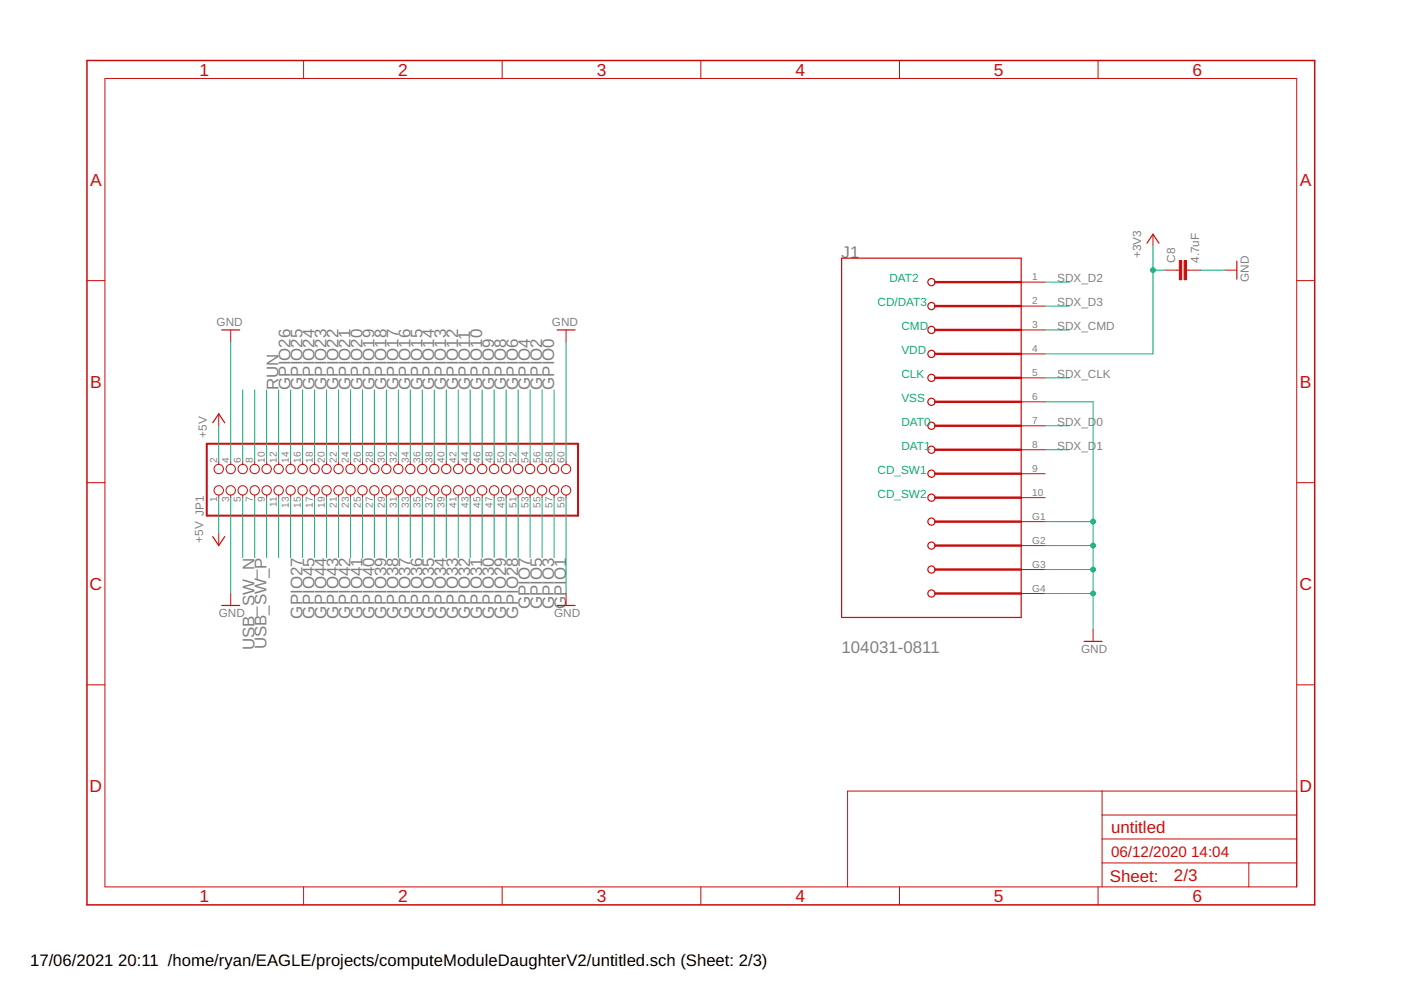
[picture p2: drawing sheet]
<svg xmlns="http://www.w3.org/2000/svg" width="297mm" height="210mm" viewBox="0 0 297 210" stroke-linecap="round" stroke-linejoin="round" font-family="sans-serif">
<g fill="none" stroke="#c90d0c" stroke-width=".21">
<path d="M22.2 16.6h252.7v171.4h-252.7zM64.4 12.8v3.8M106.5 12.8v3.8M148.6 12.8v3.8M190.7 12.8v3.8M232.8 12.8v3.8M18.4 59.5h3.8M216.5 59.8h.1M216.5 59.8h5.1M244.5 49.7v2.5M247 57.3h3M251.6 57.3h3"/>
<path d="M259.7 57.3h2.5M274.9 59.5h3.8M48.9 70v2.5M120 70v2.5M216.5 70h.1M216.5 75v.1M216.5 70h5.1M216.5 75h5.1M221.6 64.9h-5.1M46.4 87.7v2.6M46.4 97.9v.6M48.9 97.9v.6"/>
<path d="M51.5 97.9v.6M54 97.9v.6M56.5 97.9v.6M59.1 97.9v.6M61.6 97.9v.6M64.2 97.9v.6M66.7 97.9v.6M69.2 97.9v.6M71.8 97.9v.6M74.3 97.9v.6M76.9 97.9v.6M79.4 97.9v.6"/>
<path d="M81.9 97.9v.6M84.5 97.9v.6M87 97.9v.6M89.5 97.9v.6M92.1 97.9v.6M94.6 97.9v.6M97.2 97.9v.6M99.7 97.9v.6M102.2 97.9v.6M104.8 97.9v.6M107.3 97.9v.6M109.9 97.9v.6"/>
<path d="M112.4 97.9v.6M114.9 97.9v.6M117.5 97.9v.6M120 97.9v.6M216.5 95.4h.1M216.5 95.4h5.1M221.6 80.1h-5.1M221.6 85.2h-5.1M221.6 90.3h-5.1M18.4 102.3h3.8M46.4 105v.5M46.4 113.1v2.6"/>
<path d="M48.9 105v.5M51.5 105v.5M54 105v.5M56.5 105v.5M59.1 105v.5M61.6 105v.5M64.2 105v.5M66.7 105v.5M69.2 105v.5M71.8 105v.5M74.3 105v.5M76.9 105v.5"/>
<path d="M79.4 105v.5M81.9 105v.5M84.5 105v.5M87 105v.5M89.5 105v.5M92.1 105v.5M94.6 105v.5M97.2 105v.5M99.7 105v.5M102.2 105v.5M104.8 105v.5M107.3 105v.5"/>
<path d="M109.9 105v.5M112.4 105v.5M114.9 105v.5M117.5 105v.5M120 105v.5M216.5 100.4v.1M216.5 105.5h.1M216.5 110.6h.1M216.5 100.4h5.1M216.5 105.5h5.1M216.5 110.6h5.1M221.6 115.7h-5.1"/>
<path d="M274.9 102.3h3.8M48.9 125.8v2.6M120 125.8v2.6M216.5 125.8v.1M216.5 125.8h5.1M221.6 120.8h-5.1M231.8 133.5v2.5M18.4 145.2h3.8M274.9 145.2h3.8M233.7 167.7v20.3M233.7 177.9h41.2M233.7 172.8h41.2"/>
<path d="M274.9 167.7h-95.2v20.3M64.4 188v3.9M106.5 188v3.9M148.6 188v3.9M190.7 188v3.9M232.8 188v3.9M233.7 183h41.2M264.8 183v5"/>
<circle cx="46.4" cy="99.4" r=".99"/>
<circle cx="48.9" cy="99.4" r=".99"/>
<circle cx="51.5" cy="99.4" r=".99"/>
<circle cx="54" cy="99.4" r=".99"/>
<circle cx="56.5" cy="99.4" r=".99"/>
<circle cx="59.1" cy="99.4" r=".99"/>
<circle cx="61.6" cy="99.4" r=".99"/>
<circle cx="64.2" cy="99.4" r=".99"/>
<circle cx="66.7" cy="99.4" r=".99"/>
<circle cx="69.2" cy="99.4" r=".99"/>
<circle cx="71.8" cy="99.4" r=".99"/>
<circle cx="74.3" cy="99.4" r=".99"/>
<circle cx="76.9" cy="99.4" r=".99"/>
<circle cx="79.4" cy="99.4" r=".99"/>
<circle cx="81.9" cy="99.4" r=".99"/>
<circle cx="84.5" cy="99.4" r=".99"/>
<circle cx="87" cy="99.4" r=".99"/>
<circle cx="89.5" cy="99.4" r=".99"/>
<circle cx="92.1" cy="99.4" r=".99"/>
<circle cx="94.6" cy="99.4" r=".99"/>
<circle cx="97.2" cy="99.4" r=".99"/>
<circle cx="99.7" cy="99.4" r=".99"/>
<circle cx="102.2" cy="99.4" r=".99"/>
<circle cx="104.8" cy="99.4" r=".99"/>
<circle cx="107.3" cy="99.4" r=".99"/>
<circle cx="109.9" cy="99.4" r=".99"/>
<circle cx="112.4" cy="99.4" r=".99"/>
<circle cx="114.9" cy="99.4" r=".99"/>
<circle cx="117.5" cy="99.4" r=".99"/>
<circle cx="120" cy="99.4" r=".99"/>
<circle cx="46.4" cy="104" r=".99"/>
<circle cx="48.9" cy="104" r=".99"/>
<circle cx="51.5" cy="104" r=".99"/>
<circle cx="54" cy="104" r=".99"/>
<circle cx="56.5" cy="104" r=".99"/>
<circle cx="59.1" cy="104" r=".99"/>
<circle cx="61.6" cy="104" r=".99"/>
<circle cx="64.2" cy="104" r=".99"/>
<circle cx="66.7" cy="104" r=".99"/>
<circle cx="69.2" cy="104" r=".99"/>
<circle cx="71.8" cy="104" r=".99"/>
<circle cx="74.3" cy="104" r=".99"/>
<circle cx="76.9" cy="104" r=".99"/>
<circle cx="79.4" cy="104" r=".99"/>
<circle cx="81.9" cy="104" r=".99"/>
<circle cx="84.5" cy="104" r=".99"/>
<circle cx="87" cy="104" r=".99"/>
<circle cx="89.5" cy="104" r=".99"/>
<circle cx="92.1" cy="104" r=".99"/>
<circle cx="94.6" cy="104" r=".99"/>
<circle cx="97.2" cy="104" r=".99"/>
<circle cx="99.7" cy="104" r=".99"/>
<circle cx="102.2" cy="104" r=".99"/>
<circle cx="104.8" cy="104" r=".99"/>
<circle cx="107.3" cy="104" r=".99"/>
<circle cx="109.9" cy="104" r=".99"/>
<circle cx="112.4" cy="104" r=".99"/>
<circle cx="114.9" cy="104" r=".99"/>
<circle cx="117.5" cy="104" r=".99"/>
<circle cx="120" cy="104" r=".99"/>
</g>
<path d="M18.4 12.8h260.3v179.1h-260.3z" fill="none" stroke="#c90d0c" stroke-width=".32"/>
<path d="M43.8 94.1h78.8v15.2h-78.8z" fill="none" stroke="#c90d0c" stroke-width=".42"/>
<g fill="none" stroke="#c90d0c" stroke-width=".25">
<path d="M178.4 54.7h38.1v76.2h-38.1zM243.2 51.6l1.3-1.9 1.2 1.9M262.2 55.4v3.8M47 70h3.8M118.1 70h3.8M45.1 89.6l1.3-1.9 1.2 1.9M45.1 113.8l1.3 1.9 1.2-1.9M47 128.4h3.8M118.1 128.4h3.8M229.8 136h3.9"/>
<circle cx="197.5" cy="59.8" r=".76"/>
<circle cx="197.5" cy="75" r=".76"/>
<circle cx="197.5" cy="64.9" r=".76"/>
<circle cx="197.5" cy="70" r=".76"/>
<circle cx="197.5" cy="85.2" r=".76"/>
<circle cx="197.5" cy="95.4" r=".76"/>
<circle cx="197.5" cy="80.1" r=".76"/>
<circle cx="197.5" cy="90.3" r=".76"/>
<circle cx="197.5" cy="115.7" r=".76"/>
<circle cx="197.5" cy="100.4" r=".76"/>
<circle cx="197.5" cy="105.5" r=".76"/>
<circle cx="197.5" cy="110.6" r=".76"/>
<circle cx="197.5" cy="125.8" r=".76"/>
<circle cx="197.5" cy="120.8" r=".76"/>
</g>
<g fill="none" stroke="#c90d0c" stroke-width=".51">
<path d="M198.2 59.8h18.3M198.2 64.9h18.3M198.2 70h18.3M198.2 75h18.3M198.2 80.1h18.3M198.2 85.2h18.3M198.2 90.3h18.3M198.2 95.4h18.3M198.2 100.4h18.3M198.2 105.5h18.3M198.2 110.6h18.3M198.2 115.7h18.3"/>
<path d="M198.2 120.8h18.3M198.2 125.8h18.3"/>
</g>
<g fill="#c90d0c" stroke="#c90d0c" stroke-width=".21">
<path d="M251.1 55.2h.5v4.1h-.5z"/>
<path d="M250 55.2h.5v4.1h-.5z"/>
</g>
<g fill="none" stroke="#0dab76" stroke-width=".21">
<path d="M221.6 59.8h5.1M244.5 57.3h2.5M244.5 52.2v22.8h-22.9M254.6 57.3h5.1M48.9 72.5v25.4M120 72.5v25.4M221.6 64.9h5.1M221.6 70h5.1M46.4 90.3v7.6M51.5 82.7v15.2M54 82.7v15.2M56.5 82.7v15.2"/>
<path d="M59.1 82.7v15.2M61.6 82.7v15.2M64.2 82.7v15.2M66.7 82.7v15.2M69.2 82.7v15.2M71.8 82.7v15.2M74.3 82.7v15.2M76.9 82.7v15.2M79.4 82.7v15.2M81.9 82.7v15.2M84.5 82.7v15.2M87 82.7v15.2"/>
<path d="M89.5 82.7v15.2M92.1 82.7v15.2M94.6 82.7v15.2M97.2 82.7v15.2M99.7 82.7v15.2M102.2 82.7v15.2M104.8 82.7v15.2M107.3 82.7v15.2M109.9 82.7v15.2M112.4 82.7v15.2M114.9 82.7v15.2M117.5 82.7v15.2"/>
<path d="M221.6 85.2h10.2v48.3M221.6 90.3h5.1M221.6 95.4h5.1M221.6 80.1h5.1M46.4 105.5v7.6M48.9 105.5v20.3M51.5 105.5v12.7M54 105.5v12.7M56.5 105.5v12.7M59.1 105.5v12.7M61.6 105.5v12.7M64.2 105.5v12.7"/>
<path d="M66.7 105.5v12.7M69.2 105.5v12.7M71.8 105.5v12.7M74.3 105.5v12.7M76.9 105.5v12.7M79.4 105.5v12.7M81.9 105.5v12.7M84.5 105.5v12.7M87 105.5v12.7M89.5 105.5v12.7M92.1 105.5v12.7M94.6 105.5v12.7"/>
<path d="M97.2 105.5v12.7M99.7 105.5v12.7M102.2 105.5v12.7M104.8 105.5v12.7M107.3 105.5v12.7M109.9 105.5v12.7M112.4 105.5v12.7M114.9 105.5v12.7M117.5 105.5v12.7M120 105.5v20.3M221.6 110.6h10.2M221.6 115.7h10.2"/>
<path d="M221.6 120.8h10.2M221.6 125.8h10.2"/>
</g>
<g fill="#0dab76" stroke="#0dab76" stroke-width=".21">
<circle cx="231.8" cy="115.7" r=".51"/>
<circle cx="231.8" cy="120.8" r=".51"/>
<circle cx="231.8" cy="125.8" r=".51"/>
<circle cx="231.8" cy="110.6" r=".51"/>
<circle cx="244.5" cy="57.3" r=".51"/>
</g>
<g font-size="3.7" fill="#c90d0c">
<text x="42.3" y="16">1</text>
<text x="84.4" y="16">2</text>
<text x="126.5" y="16">3</text>
<text x="168.6" y="16">4</text>
<text x="210.7" y="16">5</text>
<text x="252.9" y="16">6</text>
<text x="19.1" y="39.4">A</text>
<text x="275.6" y="39.4">A</text>
<text x="19.1" y="82.2">B</text>
<text x="275.6" y="82.2">B</text>
<text x="19" y="125.1">C</text>
<text x="275.5" y="125.1">C</text>
<text x="19" y="167.9">D</text>
<text x="275.5" y="167.9">D</text>
<text x="42.3" y="191.2">1</text>
<text x="84.4" y="191.2">2</text>
<text x="126.5" y="191.2">3</text>
<text x="168.6" y="191.2">4</text>
<text x="210.7" y="191.2">5</text>
<text x="252.9" y="191.2">6</text>
</g>
<g font-size="3.6" fill="#808080">
<text x="178.4" y="54.7">J1</text>
<text x="59.1" y="82.7" transform="rotate(-90 59.1 82.7)">RUN</text>
<text x="61.6" y="82.7" transform="rotate(-90 61.6 82.7)">GPIO26</text>
<text x="64.1" y="82.7" transform="rotate(-90 64.1 82.7)">GPIO25</text>
<text x="66.7" y="82.7" transform="rotate(-90 66.7 82.7)">GPIO24</text>
<text x="69.2" y="82.7" transform="rotate(-90 69.2 82.7)">GPIO23</text>
<text x="71.8" y="82.7" transform="rotate(-90 71.8 82.7)">GPIO22</text>
<text x="74.3" y="82.7" transform="rotate(-90 74.3 82.7)">GPIO21</text>
<text x="76.8" y="82.7" transform="rotate(-90 76.8 82.7)">GPIO20</text>
<text x="79.4" y="82.7" transform="rotate(-90 79.4 82.7)">GPIO19</text>
<text x="81.9" y="82.7" transform="rotate(-90 81.9 82.7)">GPIO18</text>
<text x="84.5" y="82.7" transform="rotate(-90 84.5 82.7)">GPIO17</text>
<text x="87" y="82.7" transform="rotate(-90 87 82.7)">GPIO16</text>
<text x="89.5" y="82.7" transform="rotate(-90 89.5 82.7)">GPIO15</text>
<text x="92.1" y="82.7" transform="rotate(-90 92.1 82.7)">GPIO14</text>
<text x="94.6" y="82.7" transform="rotate(-90 94.6 82.7)">GPIO13</text>
<text x="97.2" y="82.7" transform="rotate(-90 97.2 82.7)">GPIO12</text>
<text x="99.7" y="82.7" transform="rotate(-90 99.7 82.7)">GPIO11</text>
<text x="102.2" y="82.7" transform="rotate(-90 102.2 82.7)">GPIO10</text>
<text x="104.8" y="82.7" transform="rotate(-90 104.8 82.7)">GPIO9</text>
<text x="107.3" y="82.7" transform="rotate(-90 107.3 82.7)">GPIO8</text>
<text x="109.9" y="82.7" transform="rotate(-90 109.9 82.7)">GPIO6</text>
<text x="112.4" y="82.7" transform="rotate(-90 112.4 82.7)">GPIO4</text>
<text x="114.9" y="82.7" transform="rotate(-90 114.9 82.7)">GPIO2</text>
<text x="117.5" y="82.7" transform="rotate(-90 117.5 82.7)">GPIO0</text>
<text x="64.1" y="131.1" transform="rotate(-90 64.1 131.1)">GPIO27</text>
<text x="66.7" y="131.1" transform="rotate(-90 66.7 131.1)">GPIO45</text>
<text x="69.2" y="131.1" transform="rotate(-90 69.2 131.1)">GPIO44</text>
<text x="71.8" y="131.1" transform="rotate(-90 71.8 131.1)">GPIO43</text>
<text x="74.3" y="131.1" transform="rotate(-90 74.3 131.1)">GPIO42</text>
<text x="76.8" y="131.1" transform="rotate(-90 76.8 131.1)">GPIO41</text>
<text x="79.4" y="131.1" transform="rotate(-90 79.4 131.1)">GPIO40</text>
<text x="81.9" y="131.1" transform="rotate(-90 81.9 131.1)">GPIO39</text>
<text x="84.5" y="131.1" transform="rotate(-90 84.5 131.1)">GPIO38</text>
<text x="87" y="131.1" transform="rotate(-90 87 131.1)">GPIO37</text>
<text x="89.5" y="131.1" transform="rotate(-90 89.5 131.1)">GPIO36</text>
<text x="92.1" y="131.1" transform="rotate(-90 92.1 131.1)">GPIO35</text>
<text x="94.6" y="131.1" transform="rotate(-90 94.6 131.1)">GPIO34</text>
<text x="97.2" y="131.1" transform="rotate(-90 97.2 131.1)">GPIO33</text>
<text x="99.7" y="131.1" transform="rotate(-90 99.7 131.1)">GPIO32</text>
<text x="102.2" y="131.1" transform="rotate(-90 102.2 131.1)">GPIO31</text>
<text x="104.8" y="131.1" transform="rotate(-90 104.8 131.1)">GPIO30</text>
<text x="107.3" y="131.1" transform="rotate(-90 107.3 131.1)">GPIO29</text>
<text x="109.9" y="131.1" transform="rotate(-90 109.9 131.1)">GPIO28</text>
<text x="112.4" y="129.2" transform="rotate(-90 112.4 129.2)">GPIO7</text>
<text x="114.9" y="129.2" transform="rotate(-90 114.9 129.2)">GPIO5</text>
<text x="117.5" y="129.2" transform="rotate(-90 117.5 129.2)">GPIO3</text>
<text x="120" y="129.2" transform="rotate(-90 120 129.2)">GPIO1</text>
<text x="54" y="137.9" transform="rotate(-90 54 137.9)">USB_SW_N</text>
<text x="56.5" y="137.7" transform="rotate(-90 56.5 137.7)">USB_SW_P</text>
<text x="178.4" y="138.5">104031-0811</text>
</g>
<g font-size="3.6" fill="#c90d0c">
<text x="235.6" y="176.6">untitled</text>
<text x="235.3" y="186.9">Sheet:</text>
<text x="248.9" y="186.8">2/3</text>
</g>
<g font-size="3.5">
<text x="6.4" y="204.7">17/06/2021</text>
<text x="25.1" y="204.7">20:11 /home/ryan/EAGLE/projects/computeModuleDaughterV2/untitled.sch (Sheet: 2/3)</text>
</g>
<g font-size="3.2" fill="#c90d0c">
<text x="235.6" y="181.7">06/12/2020</text>
<text x="252.6" y="181.7">14:04</text>
</g>
<g font-size="2.5" fill="#0dab76">
<text x="188.6" y="59.8">DAT2</text>
<text x="186" y="64.9">CD/DAT3</text>
<text x="191.1" y="70">CMD</text>
<text x="191.1" y="75">VDD</text>
<text x="191.1" y="80.1">CLK</text>
<text x="191.1" y="85.2">VSS</text>
<text x="191.1" y="90.3">DAT0</text>
<text x="191.1" y="95.4">DAT1</text>
<text x="186" y="100.4">CD_SW1</text>
<text x="186" y="105.5">CD_SW2</text>
</g>
<g font-size="2.5" fill="#808080">
<text x="224.1" y="59.8">SDX_D2</text>
<text x="241.9" y="54.7" transform="rotate(-90 241.9 54.7)">+3V3</text>
<text x="249.2" y="55.7" transform="rotate(-90 249.2 55.7)">C8</text>
<text x="254.2" y="55.7" transform="rotate(-90 254.2 55.7)">4.7uF</text>
<text x="264.8" y="59.8" transform="rotate(-90 264.8 59.8)">GND</text>
<text x="224.1" y="64.9">SDX_D3</text>
<text x="45.9" y="69.2">GND</text>
<text x="117" y="69.2">GND</text>
<text x="224.1" y="70">SDX_CMD</text>
<text x="224.1" y="80.1">SDX_CLK</text>
<text x="43.8" y="92.8" transform="rotate(-90 43.8 92.8)">+5V</text>
<text x="224.1" y="90.3">SDX_D</text>
<text x="224.1" y="95.4">SDX_D</text>
<text x="232.5" y="90.3">0</text>
<text x="232.5" y="95.4">1</text>
<text x="43.1" y="115.1" transform="rotate(-90 43.1 115.1)">+5V JP1</text>
<text x="46.4" y="130.9">GND</text>
<text x="117.5" y="130.9">GND</text>
<text x="229.2" y="138.5">GND</text>
</g>
<g font-size="2.1" fill="#808080">
<text x="218.9" y="59.5">1</text>
<text x="218.9" y="64.5">2</text>
<text x="218.9" y="69.6">3</text>
<text x="218.9" y="74.7">4</text>
<text x="218.9" y="79.8">5</text>
<text x="218.9" y="84.8">6</text>
<text x="218.9" y="89.9">7</text>
<text x="218.9" y="95">8</text>
<text x="46" y="98.1" transform="rotate(-90 46 98.1)">2</text>
<text x="48.6" y="98.1" transform="rotate(-90 48.6 98.1)">4</text>
<text x="51.1" y="98.1" transform="rotate(-90 51.1 98.1)">6</text>
<text x="53.6" y="98.1" transform="rotate(-90 53.6 98.1)">8</text>
<text x="56.2" y="98.1" transform="rotate(-90 56.2 98.1)">10</text>
<text x="58.7" y="98.1" transform="rotate(-90 58.7 98.1)">12</text>
<text x="61.3" y="98.1" transform="rotate(-90 61.3 98.1)">14</text>
<text x="63.8" y="98.1" transform="rotate(-90 63.8 98.1)">16</text>
<text x="66.3" y="98.1" transform="rotate(-90 66.3 98.1)">18</text>
<text x="68.9" y="98.1" transform="rotate(-90 68.9 98.1)">20</text>
<text x="71.4" y="98.1" transform="rotate(-90 71.4 98.1)">22</text>
<text x="74" y="98.1" transform="rotate(-90 74 98.1)">24</text>
<text x="76.5" y="98.1" transform="rotate(-90 76.5 98.1)">26</text>
<text x="79" y="98.1" transform="rotate(-90 79 98.1)">28</text>
<text x="81.6" y="98.1" transform="rotate(-90 81.6 98.1)">30</text>
<text x="84.1" y="98.1" transform="rotate(-90 84.1 98.1)">32</text>
<text x="86.6" y="98.1" transform="rotate(-90 86.6 98.1)">34</text>
<text x="89.2" y="98.1" transform="rotate(-90 89.2 98.1)">36</text>
<text x="91.7" y="98.1" transform="rotate(-90 91.7 98.1)">38</text>
<text x="94.3" y="98.1" transform="rotate(-90 94.3 98.1)">40</text>
<text x="96.8" y="98.1" transform="rotate(-90 96.8 98.1)">42</text>
<text x="99.3" y="98.1" transform="rotate(-90 99.3 98.1)">44</text>
<text x="101.9" y="98.1" transform="rotate(-90 101.9 98.1)">46</text>
<text x="104.4" y="98.1" transform="rotate(-90 104.4 98.1)">48</text>
<text x="107" y="98.1" transform="rotate(-90 107 98.1)">50</text>
<text x="109.5" y="98.1" transform="rotate(-90 109.5 98.1)">52</text>
<text x="112" y="98.1" transform="rotate(-90 112 98.1)">54</text>
<text x="114.6" y="98.1" transform="rotate(-90 114.6 98.1)">56</text>
<text x="117.1" y="98.1" transform="rotate(-90 117.1 98.1)">58</text>
<text x="119.7" y="98.1" transform="rotate(-90 119.7 98.1)">60</text>
<text x="218.9" y="100.1">9</text>
<text x="46" y="106.5" transform="rotate(-90 46 106.5)">1</text>
<text x="48.6" y="106.5" transform="rotate(-90 48.6 106.5)">3</text>
<text x="51.1" y="106.5" transform="rotate(-90 51.1 106.5)">5</text>
<text x="53.6" y="106.5" transform="rotate(-90 53.6 106.5)">7</text>
<text x="56.2" y="106.5" transform="rotate(-90 56.2 106.5)">9</text>
<text x="58.7" y="107.5" transform="rotate(-90 58.7 107.5)">11</text>
<text x="61.3" y="107.7" transform="rotate(-90 61.3 107.7)">13</text>
<text x="63.8" y="107.7" transform="rotate(-90 63.8 107.7)">15</text>
<text x="66.3" y="107.7" transform="rotate(-90 66.3 107.7)">17</text>
<text x="68.9" y="107.7" transform="rotate(-90 68.9 107.7)">19</text>
<text x="71.4" y="107.7" transform="rotate(-90 71.4 107.7)">21</text>
<text x="74" y="107.7" transform="rotate(-90 74 107.7)">23</text>
<text x="76.5" y="107.7" transform="rotate(-90 76.5 107.7)">25</text>
<text x="79" y="107.7" transform="rotate(-90 79 107.7)">27</text>
<text x="81.6" y="107.7" transform="rotate(-90 81.6 107.7)">29</text>
<text x="84.1" y="107.7" transform="rotate(-90 84.1 107.7)">31</text>
<text x="86.6" y="107.7" transform="rotate(-90 86.6 107.7)">33</text>
<text x="89.2" y="107.7" transform="rotate(-90 89.2 107.7)">35</text>
<text x="91.7" y="107.7" transform="rotate(-90 91.7 107.7)">37</text>
<text x="94.3" y="107.7" transform="rotate(-90 94.3 107.7)">39</text>
<text x="96.8" y="107.7" transform="rotate(-90 96.8 107.7)">41</text>
<text x="99.3" y="107.7" transform="rotate(-90 99.3 107.7)">43</text>
<text x="101.9" y="107.7" transform="rotate(-90 101.9 107.7)">45</text>
<text x="104.4" y="107.7" transform="rotate(-90 104.4 107.7)">47</text>
<text x="107" y="107.7" transform="rotate(-90 107 107.7)">49</text>
<text x="109.5" y="107.7" transform="rotate(-90 109.5 107.7)">51</text>
<text x="112" y="107.7" transform="rotate(-90 112 107.7)">53</text>
<text x="114.6" y="107.7" transform="rotate(-90 114.6 107.7)">55</text>
<text x="117.1" y="107.7" transform="rotate(-90 117.1 107.7)">57</text>
<text x="119.7" y="107.7" transform="rotate(-90 119.7 107.7)">59</text>
<text x="218.9" y="105.2">10</text>
<text x="218.9" y="110.2">G1</text>
<text x="218.9" y="115.3">G2</text>
<text x="218.9" y="120.4">G3</text>
<text x="218.9" y="125.5">G4</text>
</g>
</svg>
